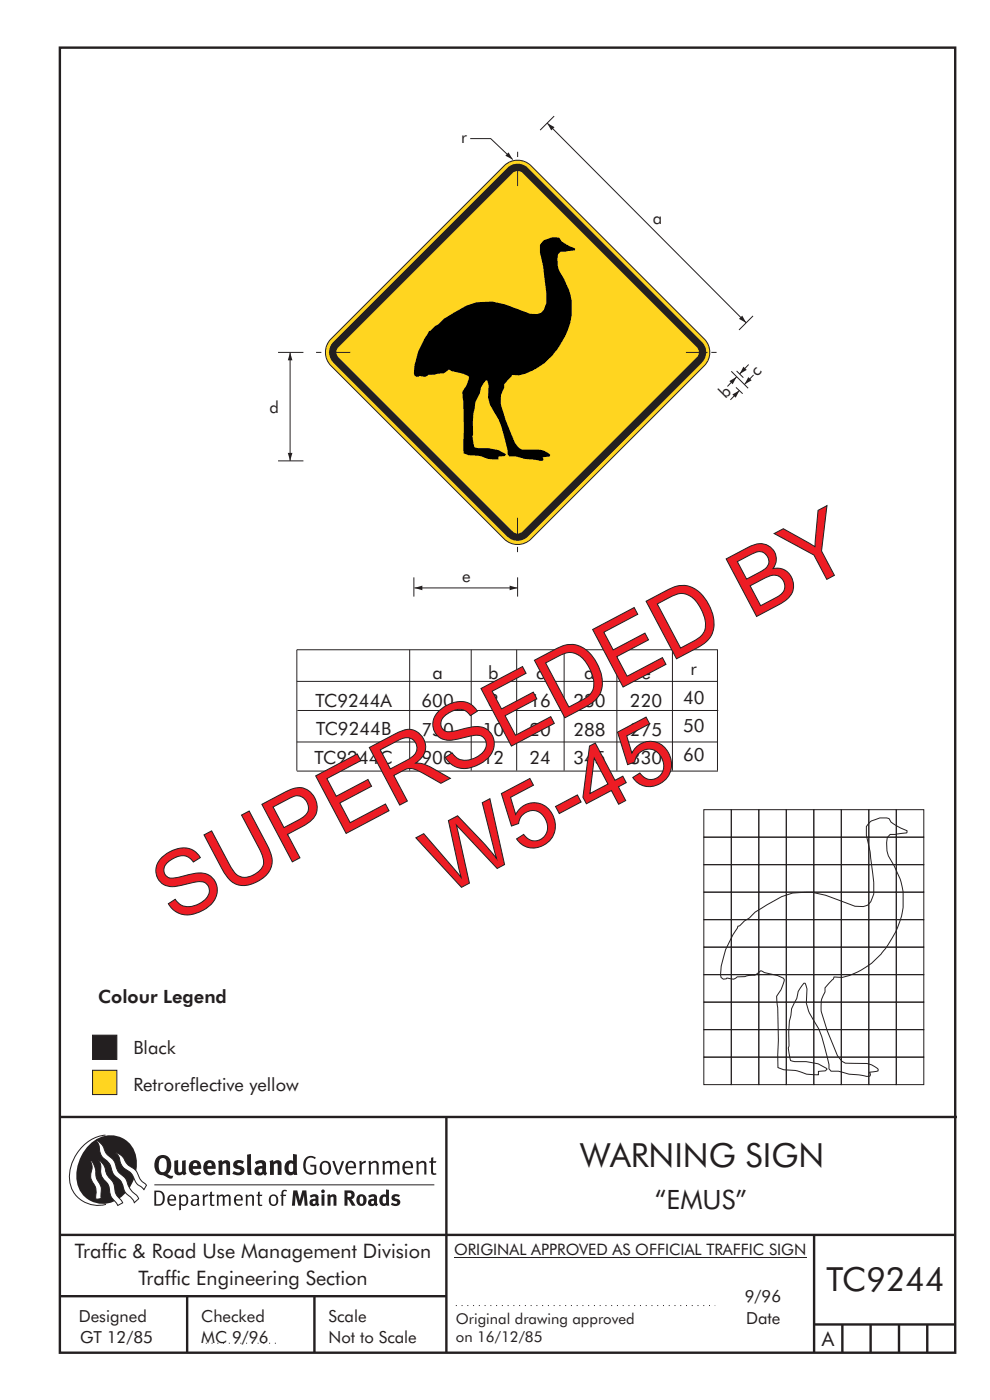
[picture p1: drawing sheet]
<svg xmlns="http://www.w3.org/2000/svg" width="210mm" height="297mm" viewBox="0 0 210 297" stroke-linecap="round" stroke-linejoin="round" font-family="sans-serif">
<g fill="none" stroke="#231f20" stroke-width=".51">
<path d="M12.7 10.1h189.9v276.9h-189.9zM12.7 237h190.3M94.7 236.9v50.1M12.7 262h190M12.7 275h82M39.7 275v12M66.7 275v12M172.7 262v25M172.7 281h30M178.7 281v6M184.7 281v6M190.7 281v6"/>
<path d="M196.7 281v6"/>
</g>
<path d="M96.7 277h55M43.7 285h15" fill="none" stroke="#231f20" stroke-width=".21" stroke-dasharray=".2 1" stroke-linecap="butt"/>
<path d="M19.6 227.1h5.2v5.1h-5.2z" fill-rule="evenodd" fill="#ffd520" stroke="#231f20" stroke-width=".21"/>
<path d="M19.6 219.6h5.2v5.2h-5.2z" fill-rule="evenodd" fill="#231f20" stroke="#231f20" stroke-width=".21"/>
<path d="M96.3 266.7h74.7" fill="none" stroke="#231f20" stroke-width=".21"/>
<path d="M107 35.2a4 4 0 0 1 5.6 0l36.8 36.7a4 4 0 0 1 0 5.7l-36.8 36.8a4 4 0 0 1-5.6 0l-36.8-36.8a4 4 0 0 1 0-5.7z" fill-rule="evenodd" fill="#ffd520" stroke="#231f20" stroke-width=".21"/>
<path d="M107.6 35.6a3.1 3.1 0 0 1 4.4 0l36.9 36.9a3.1 3.1 0 0 1 0 4.4l-36.9 36.9a3.1 3.1 0 0 1-4.4 0l-36.9-36.9a3.1 3.1 0 0 1 0-4.4z" fill-rule="evenodd" fill="#231f20"/>
<path d="M71.8 73.7l36.9-37a1.5 1.5 0 0 1 2.2 0l36.9 37a1.5 1.5 0 0 1 0 2.1l-36.9 37a1.5 1.5 0 0 1-2.2 0l-36.9-37a1.5 1.5 0 0 1 0-2.1z" fill-rule="evenodd" fill="#ffd520"/>
<path d="M87.9 124.7h21.9" fill="none" stroke="#231f20" stroke-width=".21"/>
<g fill="#231f20">
<path d="M87.9 124.7l1.7-.5v1z"/>
<path d="M108.1 124.2l1.7 .5-1.7 .5z"/>
</g>
<path d="M61.5 74.8v23" fill="none" stroke="#231f20" stroke-width=".21"/>
<g fill="#231f20">
<path d="M61.5 74.8l.5 1.6h-.9z"/>
<path d="M61.1 96.1h.9l-.5 1.7z"/>
</g>
<path d="M99.8 29.4h4.3l4.7 4.4" fill="none" stroke="#231f20" stroke-width=".21"/>
<path d="M107.9 32.3l.9 1.5-1.6-.8z" fill="#231f20"/>
<path d="M116.1 26.1l42.2 42.4" fill="none" stroke="#231f20" stroke-width=".21"/>
<g fill="#231f20">
<path d="M156.8 67.7l.7-.7 .8 1.5z"/>
<path d="M116.1 26.1l1.5 .9-.7 .7z"/>
</g>
<g fill="none" stroke="#231f20" stroke-width=".21">
<path d="M109.8 32.2v1.1M109.8 34.9v4.6M117.6 24.6l-3 3M59 74.8h5.4M67 74.8h1.2M69.8 74.8h4.5M145.5 74.8h4.6M150.9 74.8h1.1M155.1 78.8l3.6 3.6M156.3 78.7l1.4 1.4M159.7 67l-2.9 3M59 97.8h5.4"/>
<path d="M156.1 82.2l1.4 1.3M156.9 82.8l-2 2M109.8 109.9v4.5M109.8 116v1.1M87.8 122.5v4.1M109.8 122.5v4.1"/>
</g>
<path d="M155.4 83.7l1.5-.9-.8 1.6z" fill="#231f20"/>
<path d="M156.2 80l-1.9 2" fill="none" stroke="#231f20" stroke-width=".21"/>
<path d="M154.7 80.9l1.5-.9-.8 1.5z" fill="#231f20"/>
<path d="M159.9 79.6l-2 2" fill="none" stroke="#231f20" stroke-width=".21"/>
<path d="M158.7 80l.7 .7-1.5 .9z" fill="#231f20"/>
<path d="M158.8 77.3l-1.9 2.1" fill="none" stroke="#231f20" stroke-width=".21"/>
<path d="M157.7 77.8l.7 .7-1.5 .9z" fill="#231f20"/>
<path d="M91 70.2l.3-.1 .9-.8a4.9 4.9 0 0 0 1.9-1.7l2.6-1.5a11 11 0 0 1 9.4-1.8l1 .3 4 1.5a3.8 3.8 0 0 0 3.9 .1 4.8 4.8 0 0 0 .9-4l-.9-6.6a8.2 8.2 0 0 1-.5-3.6l.6-.7a3.8 3.8 0 0 1 3.6-.8 4.1 4.1 0 0 0 2.4 1.9l.9 .3-.1 .4-2.1 .3a1.25 1.25 0 0 0-1.5 1.5 6 6 0 0 0 1.4 4.3 13.1 13.1 0 0 1-1 14.2 13.2 13.2 0 0 1-8.9 6.2l-1.2-.1-.1 .4-1.5 1.6v.8l-.4 .6a5.9 5.9 0 0 0 .2 4.8l.6 1.7 1.3 3.3a3.3 3.3 0 0 0 2.3 2.7 14.1 14.1 0 0 1 4.5 .3l1.1 .6 .1 .5-1.6 .2 .2 .3a.33 .33 0 0 1-.4 .5l-4-.6a5.5 5.5 0 0 0-2.8-.4l-.4-.4v-.8l-.7-2.6a18 18 0 0 0-3-7 6.4 6.4 0 0 1-.4-3.7v-.6l-.2-.8-.2-.2a4.1 4.1 0 0 0-1.4 2.8 5.3 5.3 0 0 0-1.2 3.3 24.4 24.4 0 0 0-.2 6.9l.2 1.2h.2l2.3 .2a7.2 7.2 0 0 1 4.2 1.3l-.3 .4-1.3 .1v.6a8.8 8.8 0 0 1-3.9-.7l-.7-.1a4.7 4.7 0 0 1-2.8-.5l.1-5-.1-6-.2-1.4a2.48 2.48 0 0 1 .8-1.9l.5-1.4v-.6a6.5 6.5 0 0 0-3.1-1.1l-1.1-.4-.6 .5a1.24 1.24 0 0 1-1.3 .3l-1 .3h-1.4a1.31 1.31 0 0 1-1.8 .3h-.2a.77 .77 0 0 1-.9-.1 .77 .77 0 0 1-.2-.9 17.3 17.3 0 0 1 3.1-8.4z" fill-rule="evenodd" fill="#000"/>
<g fill="none" stroke="#231f20" stroke-width=".21">
<path d="M149.3 177.6h5.8v5.9h-5.8zM149.3 171.8h5.8v5.8h-5.8zM155.1 177.6h5.9v5.9h-5.9zM155.1 171.8h5.9v5.8h-5.9zM161 177.6h5.8v5.9h-5.8zM161 171.8h5.8v5.8h-5.8zM166.8 177.6h5.8v5.9h-5.8zM166.8 171.8h5.8v5.8h-5.8zM172.6 177.6h5.9v5.9h-5.9zM172.6 171.8h5.9v5.8h-5.9zM178.5 177.6h5.8v5.9h-5.8zM178.5 171.8h5.8v5.8h-5.8z"/>
<path d="M184.3 177.6h5.8v5.9h-5.8zM184.3 171.8h5.8v5.8h-5.8zM190.1 177.6h5.9v5.9h-5.9zM190.1 171.8h5.9v5.8h-5.9zM149.3 195.1h5.8v5.9h-5.8zM149.3 189.3h5.8v5.8h-5.8zM149.3 183.5h5.8v5.8h-5.8zM155.1 195.1h5.9v5.9h-5.9zM155.1 189.3h5.9v5.8h-5.9zM155.1 183.5h5.9v5.8h-5.9zM156.5 196.5l.4-.1a5 5 0 0 1 2.1-1.6 17.2 17.2 0 0 1 4.7-3.4 13.2 13.2 0 0 1 10.9-1.6l4.4 1.6a6.2 6.2 0 0 0 5.1 .6 5.2 5.2 0 0 0 1.2-4.3 75.8 75.8 0 0 0-1.5-10.8v-.8a1.34 1.34 0 0 1 .6-1.5 4.4 4.4 0 0 1 4.2-.9 4.8 4.8 0 0 0 2.8 2.1l1 .4-.1 .5-2.7 .3a1.28 1.28 0 0 0-1.5 1.5v.7a6.1 6.1 0 0 0 1.4 4.1 15 15 0 0 1-.3 15.8 15.3 15.3 0 0 1-10.9 8.2h-1.4l-.1 .4-1.8 1.9v.3a1.87 1.87 0 0 1-.5 1.6 7.2 7.2 0 0 0 .4 5.4l1.4 3.8a13.1 13.1 0 0 0 2.3 4.4l.7 .5h3a4.8 4.8 0 0 1 4 1.2v.4l-1.8 .3 .1 .4a.38 .38 0 0 1-.4 .5l-2.5-.4a9.7 9.7 0 0 1-3.8-.7h-.8a1.04 1.04 0 0 1-1.1-.3 1.04 1.04 0 0 1-.1-1.2l-.4-1.5a23.8 23.8 0 0 0-3.9-9.5 6.9 6.9 0 0 1-.5-4 2.54 2.54 0 0 0-.4-2.2 4.7 4.7 0 0 0-1.7 3.2 6.1 6.1 0 0 0-1.3 3.9l-.2 1-.2 2.3 .1 2.9-.2 .4 .5 2.7 1.4 .2a12.4 12.4 0 0 1 4.8 .7l1.5 .9-.3 .4-1.5 .1v.7a10.2 10.2 0 0 1-4.5-.8l-.9-.1a5.4 5.4 0 0 1-3.2-.6l.1-5.8-.1-6.9-.3-2.4a6.8 6.8 0 0 0 1.6-3.7 7.1 7.1 0 0 0-3.7-1.3l-1.2-.4-.7 .5a1.44 1.44 0 0 1-1.5 .4l-1.2 .3h-1a.98 .98 0 0 0-1.1 .4l-.3 .1-1.5-.1a.87 .87 0 0 1-1-.1 .87 .87 0 0 1-.2-1 17.6 17.6 0 0 1 3.5-9.6zM161 195.1h5.8v5.9h-5.8z"/>
<path d="M161 189.3h5.8v5.8h-5.8zM161 183.5h5.8v5.8h-5.8zM166.8 195.1h5.8v5.9h-5.8zM166.8 189.3h5.8v5.8h-5.8zM166.8 183.5h5.8v5.8h-5.8zM172.6 195.1h5.9v5.9h-5.9zM172.6 189.3h5.9v5.8h-5.9zM172.6 183.5h5.9v5.8h-5.9zM178.5 195.1h5.8v5.9h-5.8zM178.5 189.3h5.8v5.8h-5.8zM178.5 183.5h5.8v5.8h-5.8zM184.3 195.1h5.8v5.9h-5.8z"/>
<path d="M184.3 189.3h5.8v5.8h-5.8zM184.3 183.5h5.8v5.8h-5.8zM190.1 195.1h5.9v5.9h-5.9zM190.1 189.3h5.9v5.8h-5.9zM190.1 183.5h5.9v5.8h-5.9zM149.3 218.5h5.8v5.8h-5.8zM149.3 212.6h5.8v5.9h-5.8zM149.3 206.8h5.8v5.8h-5.8zM149.3 201h5.8v5.8h-5.8zM155.1 218.5h5.9v5.8h-5.9zM155.1 212.6h5.9v5.9h-5.9zM155.1 206.8h5.9v5.8h-5.9z"/>
<path d="M155.1 201h5.9v5.8h-5.9zM161 218.5h5.8v5.8h-5.8zM161 212.6h5.8v5.9h-5.8zM161 206.8h5.8v5.8h-5.8zM161 201h5.8v5.8h-5.8zM166.8 218.5h5.8v5.8h-5.8zM166.8 212.6h5.8v5.9h-5.8zM166.8 206.8h5.8v5.8h-5.8zM166.8 201h5.8v5.8h-5.8zM172.6 218.5h5.9v5.8h-5.9zM172.6 212.6h5.9v5.9h-5.9zM172.6 206.8h5.9v5.8h-5.9z"/>
<path d="M172.6 201h5.9v5.8h-5.9zM178.5 218.5h5.8v5.8h-5.8zM178.5 212.6h5.8v5.9h-5.8zM178.5 206.8h5.8v5.8h-5.8zM178.5 201h5.8v5.8h-5.8zM184.3 218.5h5.8v5.8h-5.8zM184.3 212.6h5.8v5.9h-5.8zM184.3 206.8h5.8v5.8h-5.8zM184.3 201h5.8v5.8h-5.8zM190.1 218.5h5.9v5.8h-5.9zM190.1 212.6h5.9v5.9h-5.9zM190.1 206.8h5.9v5.8h-5.9z"/>
<path d="M190.1 201h5.9v5.8h-5.9zM149.3 224.3h5.8v5.8h-5.8zM155.1 224.3h5.9v5.8h-5.9zM161 224.3h5.8v5.8h-5.8zM166.8 224.3h5.8v5.8h-5.8zM172.6 224.3h5.9v5.8h-5.9zM178.5 224.3h5.8v5.8h-5.8zM184.3 224.3h5.8v5.8h-5.8zM190.1 224.3h5.9v5.8h-5.9z"/>
</g>
<path d="M86.9 137.9v25.6M100 137.9v25.6M109.6 137.9v25.6M119.7 137.9v25.6M130.9 137.9v25.6M142.6 137.9v25.6M152.2 137.9v25.6M152.3 137.9h-89.3v25.6M63 157.4h89.3M63 144.6h89.2M63.1 150.7h89.3M63 163.6h89.3" fill="none" stroke="#231f20" stroke-width=".21"/>
<g fill="#231f20">
<path d="M64.9 245.6a1.61 1.61 0 0 1 2.1 0l-.2 .3a1.17 1.17 0 0 0-1.4-.2 1.17 1.17 0 0 0-.6 1.3 1.42 1.42 0 0 0 1.2 1.9l.7-.2v-1.2h-.8l-.1-.4h1.3v1.8a1.82 1.82 0 0 1-2.2 0 1.82 1.82 0 0 1-.6-2.1l.2-.7z" fill-rule="evenodd"/>
<path d="M68.2 246.5a1.77 1.77 0 0 0 .4 2.7 1.39 1.39 0 0 0 1.4-.5 1.39 1.39 0 0 0 .2-1.5 1.19 1.19 0 0 0-2-.7zM68.5 246.8a.83 .83 0 0 1 1 .1 .83 .83 0 0 1 .2 .9 .75 .75 0 0 1-.6 1.1 .75 .75 0 0 1-.8-.8v-1z" fill-rule="evenodd"/>
<path d="M70.5 246.4l.4-.1 .8 2.4 .8-2.3h.5l-1.1 2.8h-.4z" fill-rule="evenodd"/>
<path d="M73.6 246.7a1.74 1.74 0 0 0 .5 2.5h.9l.5-.3-.2-.3a.89 .89 0 0 1-1.1 .2 .89 .89 0 0 1-.4-1h1.7a1.15 1.15 0 0 0-.4-1.3 1.15 1.15 0 0 0-1.5 .2zM74 246.8a.67 .67 0 0 1 .8-.1 .67 .67 0 0 1 .3 .8h-1.3z" fill-rule="evenodd"/>
<path d="M76.2 246.4l.4-.1 .1 .4 .5-.4h.5l-.2 .5a.61 .61 0 0 0-.8 .6v1.8h-.4z" fill-rule="evenodd"/>
<path d="M78.1 246.4l.5-.1 .1 .4a.89 .89 0 0 1 .9-.4 .89 .89 0 0 1 .7 .7v2.2h-.4v-2.2l-.1-.2-.3-.1-.8 .4v2.1h-.4z" fill-rule="evenodd"/>
<path d="M81.1 246.4l.4-.1 .1 .4a.83 .83 0 0 1 .8-.4 .83 .83 0 0 1 .7 .5 .86 .86 0 0 1 .9-.5 .86 .86 0 0 1 .7 .7v2.2h-.4l-.1-2.3a.5 .5 0 0 0-.8 0l-.2 .2v2.1h-.5v-2.2l-.4-.3-.7 .4v2.1h-.4z" fill-rule="evenodd"/>
<path d="M85.7 246.7a1.74 1.74 0 0 0 .5 2.5h.9l.5-.3-.2-.3a.89 .89 0 0 1-1.1 .2 .89 .89 0 0 1-.4-1h1.7a1.15 1.15 0 0 0-.5-1.3 1.15 1.15 0 0 0-1.4 .2zM86 246.8a.67 .67 0 0 1 .9-.1 .67 .67 0 0 1 .3 .8h-1.3z" fill-rule="evenodd"/>
<path d="M88.3 246.4l.4-.1 .1 .4a.89 .89 0 0 1 .9-.4 .89 .89 0 0 1 .8 .7v2.2h-.5v-2.2l-.1-.2-.3-.1-.8 .4v2.1h-.4z" fill-rule="evenodd"/>
<path d="M91.5 245.6l.4-.1v.9h.7l-.2 .3h-.5v2.1l.1 .1h.5l.1 .3a.71 .71 0 0 1-1.2-.6v-1.9h-.3v-.3h.3z" fill-rule="evenodd"/>
<path d="M37 246.3l.8-.2v2a.46 .46 0 0 0 .2 .6 .46 .46 0 0 0 .6-.2v-2.2l.8-.2v2.4l.2 .5-.6 .4-.2-.3a1.03 1.03 0 0 1-1.2 .2 1.03 1.03 0 0 1-.6-1.1z" fill-rule="evenodd"/>
<path d="M40.4 246.6a1.64 1.64 0 0 0 0 2.2 1.64 1.64 0 0 0 2.3 .1l-.4-.4a.78 .78 0 0 1-.9 .3 .78 .78 0 0 1-.5-.8h1.8a1.37 1.37 0 0 0-.6-1.7 1.37 1.37 0 0 0-1.7 .3zM41.1 246.9a.48 .48 0 0 1 .6-.1 .48 .48 0 0 1 .2 .6h-1z" fill-rule="evenodd"/>
<path d="M43.5 246.6a1.65 1.65 0 0 0-.2 1.9 1.65 1.65 0 0 0 1.9 .8l.5-.4-.3-.4a.78 .78 0 0 1-.9 .3 .78 .78 0 0 1-.5-.8h1.8a1.37 1.37 0 0 0-.6-1.7 1.37 1.37 0 0 0-1.7 .3zM44.1 246.9a.48 .48 0 0 1 .6-.1 .48 .48 0 0 1 .2 .6h-.9z" fill-rule="evenodd"/>
<path d="M46.3 246.3l.7-.2 .1 .4a.95 .95 0 0 1 1-.3 .95 .95 0 0 1 .7 .8v2.3h-.8v-2.3l-.3-.2-.5 .3v2.2h-.8z" fill-rule="evenodd"/>
<path d="M49.7 246.5a1.73 1.73 0 0 1 2-.1l-.2 .5-.6-.2a.42 .42 0 0 0-.6 .3l.2 .3a1.23 1.23 0 0 1 1.4 1 1.47 1.47 0 0 1-2.3 .9l-.3-.2 .3-.6 .7 .3a.47 .47 0 0 0 .7-.3 .87 .87 0 0 0-1-.5l-.4-.2-.1-.4z" fill-rule="evenodd"/>
<path d="M54.1 246.6l.3 .5 .3-.1a.62 .62 0 0 1 .9 0l.1 .4a1.21 1.21 0 0 0-1.4 .3 1.21 1.21 0 0 0-.1 1.3 1.19 1.19 0 0 0 1.6 .1l.5 .3 .4-.5-.3-.3v-1.4a.96 .96 0 0 0-1.3-1zM55 248l.6-.1v.7a.43 .43 0 0 1-.6 .1 .43 .43 0 0 1 0-.7z" fill-rule="evenodd"/>
<path d="M57.2 246.3l.7-.2 .1 .4a.95 .95 0 0 1 1-.3 .95 .95 0 0 1 .7 .8v2.3h-.8v-2.3l-.2-.2-.6 .3v2.2h-.8z" fill-rule="evenodd"/>
<path d="M62.2 244.8v1.5a1.29 1.29 0 0 0-1.4 .2 1.29 1.29 0 0 0-.5 1.3 1.24 1.24 0 0 0 .6 1.3 1.24 1.24 0 0 0 1.4 0l.1 .2h.7l-.1-4.3zM61.5 246.9l.4-.1 .3 .2v1.5l-.3 .1a.48 .48 0 0 1-.6-.4 1.52 1.52 0 0 1 .2-1.3z" fill-rule="evenodd"/>
<path d="M52.4 245l.8-.2 .2 4.5h-.8l-.1-.2z" fill-rule="evenodd"/>
</g>
<path d="M22.4 240.8a9 9 0 0 0-7.4 10.9 6.2 6.2 0 0 0 7.5 3.8M32.7 251.4h59.4" fill="none" stroke="#231f20" stroke-width=".21"/>
<path d="M19.1 242.7a5.7 5.7 0 0 1 6.5-1.4 5.7 5.7 0 0 1 3.4 5.7 8.6 8.6 0 0 1-6.2 8.3 5.7 5.7 0 0 1-6.5-7 9.9 9.9 0 0 1 2.8-5.6z" fill-rule="evenodd" fill="#231f20"/>
<path d="M24.5 244.5a3.1 3.1 0 0 1 2.3 2.2l.7 .7a3.2 3.2 0 0 1 2 2.4l.4 .6 1.2 1.1-.6 .9-.2-.3a3.5 3.5 0 0 1-1.9-2.1 3.8 3.8 0 0 0-2.1-2.2 3.5 3.5 0 0 1-1-2.2zM20.4 241.9a3.4 3.4 0 0 1 1.9 2.5l.7 .8a3.3 3.3 0 0 1 1.7 2.6 4.4 4.4 0 0 0 1.7 2l.3 .3a6.1 6.1 0 0 0 2.5 3.7l.2 .5-.9 .9a6.1 6.1 0 0 0-1.9-2.2l-.4-.8a3.6 3.6 0 0 0-1.9-2.8l-.6-1a3.6 3.6 0 0 0-1.9-2.8 3.7 3.7 0 0 1-.8-2.4zM21 246.1a3.4 3.4 0 0 1 1.5 2.7l.6 1a3.8 3.8 0 0 1 1.4 3.1l.3 .7 1.2 1.6-1 .6-.5-.8a3.2 3.2 0 0 1-1.3-2.8 4.3 4.3 0 0 0-1.4-2.2 4.7 4.7 0 0 1-.5-2.9zM19.2 246.1a5.1 5.1 0 0 1 1.2 3.7l.3 .7a3.1 3.1 0 0 1 .7 3l.1 .8-1.1 .2-.1-.8a3.5 3.5 0 0 0-.9-3.3 3.6 3.6 0 0 1 .1-2.5z" fill-rule="evenodd" fill="#fff" stroke="#231f20" stroke-width=".21"/>
<g fill="#231f20">
<path d="M33.4 245.5a2.51 2.51 0 0 0 .4 3.7l.8 .1a2.78 2.78 0 0 0 2 .7l.2-.6h-.6l-.7-.3a2.56 2.56 0 0 0 0-3.8 1.83 1.83 0 0 0-2.1 .2zM34 245.9a.87 .87 0 0 1 1 0 .87 .87 0 0 1 .4 .9v.4a1.17 1.17 0 0 1-.9 1.5l-.3-.1a2.38 2.38 0 0 1-.2-2.7z" fill-rule="evenodd"/>
<path d="M33.1 252.9v2.6a1.12 1.12 0 0 0 1.2-.3 1.12 1.12 0 0 0 .2-1.2l-.1-.5-.3-.4zM32.7 252.6h1.1a1.67 1.67 0 0 1 1.2 1.6 1.67 1.67 0 0 1-1.3 1.6h-1zM36.1 253.9l-.2 .5h1.1a.55 .55 0 0 0-.3-.6 .55 .55 0 0 0-.6 .1zM35.8 253.7a.95 .95 0 0 1 1.2-.1 .95 .95 0 0 1 .4 1.1h-1.5a.72 .72 0 0 0 .4 .8 .72 .72 0 0 0 .9-.2l.1 .3a1.15 1.15 0 0 1-1.5 0 1.15 1.15 0 0 1-.2-1.5zM38.4 254.1v1.2a.7 .7 0 0 0 .9 .1 .7 .7 0 0 0 .2-.9 .61 .61 0 0 0-.4-.7 .61 .61 0 0 0-.7 .3zM38 253.5l.3-.1 .1 .4a.95 .95 0 0 1 1.2-.2 .95 .95 0 0 1 .3 1.2 .92 .92 0 0 1-.5 .9 .92 .92 0 0 1-1-.1v1.1l-.4 .1zM40.9 254.8a.5 .5 0 0 0 .2 .8 .5 .5 0 0 0 .7-.4v-.6zM40.5 253.7a1 1 0 0 1 1.7 .3v1.4l.2 .2-.2 .3-.3-.3a.78 .78 0 0 1-1.4-.1 .78 .78 0 0 1 .8-1.1h.5a.58 .58 0 0 0-.3-.7 .58 .58 0 0 0-.7 .2zM43 253.5l.3-.1 .1 .4 .3-.3 .5-.1-.2 .4a.52 .52 0 0 0-.6 .5v1.5h-.4zM44.6 252.9l.4-.1-.1 .7h.6l-.1 .3h-.5v1.5a.35 .35 0 0 0 .6 .3v.2a.57 .57 0 0 1-.6 .1 .57 .57 0 0 1-.3-.5v-1.6h-.3v-.3h.3zM45.9 253.5l.4-.1 .1 .4 .2-.2a.64 .64 0 0 1 1 .2 .7 .7 0 0 1 .8-.4 .7 .7 0 0 1 .5 .6v1.8h-.3v-1.7l-.3-.4-.7 .4v1.7h-.3v-1.6a.38 .38 0 0 0-.3-.5 .38 .38 0 0 0-.5 .2l-.1 .2v1.7h-.4zM50.2 253.9l-.2 .5h1.1a.55 .55 0 0 0-.2-.6 .55 .55 0 0 0-.7 .1zM49.9 253.7a.95 .95 0 0 1 1.2-.1 .95 .95 0 0 1 .4 1.1h-1.5a.72 .72 0 0 0 .4 .8 .72 .72 0 0 0 .9-.2l.1 .3a1.15 1.15 0 0 1-1.5 0 1.15 1.15 0 0 1-.2-1.5zM52.1 253.5l.3-.1 .1 .4a.72 .72 0 0 1 .8-.4 .72 .72 0 0 1 .6 .6v1.8h-.4v-1.6a.45 .45 0 0 0-.3-.5 .45 .45 0 0 0-.5 .2l-.2 .2v1.7h-.3zM54.7 252.9l.4-.1v.7h.6l-.1 .3h-.5v1.5a.35 .35 0 0 0 .5 .3v.2a.57 .57 0 0 1-.6 .1 .57 .57 0 0 1-.3-.5v-1.6h-.3v-.3h.3zM57.6 253.9l-.2 .7a.65 .65 0 0 0 .3 .8 .65 .65 0 0 0 .8-.2l.1-.1a.93 .93 0 0 0-.7-1.4zM57.3 253.7a1.12 1.12 0 0 1 1.4 0 1.12 1.12 0 0 1 .3 1.5 1.01 1.01 0 0 1-1.3 .6 1.01 1.01 0 0 1-.7-1.2zM59.9 252.6l.5-.2 .5 .2-.1 .2-.4-.1-.3 .2v.6h.6l-.1 .3h-.5v2h-.4v-2h-.2v-.3h.2zM62.2 252.6l-.3 3.2h.7l.1-2.3 .6 2.3h.6l.6-2.3 .1 2.3h.7l-.3-3.2h-.9l-.5 2.1-.5-2.1zM65.7 253.7l.3 .4a.51 .51 0 0 1 .5-.3 .51 .51 0 0 1 .4 .4v.1a.88 .88 0 0 0-1.1 .4 .88 .88 0 0 0 .2 1.1 .9 .9 0 0 0 1.1-.2l.3 .3 .4-.4-.2-.2v-1.1a.87 .87 0 0 0-.5-.8 .87 .87 0 0 0-1 .1zM66.4 254.8h.5v.5l-.1 .1h-.3l-.2-.1zM68.2 253.5v2.3h.6v-2.4zM68.1 252.8a.4 .4 0 0 0 .8 0 .4 .4 0 0 0-.8 0zM69.4 253.5l.1 2.3h.6v-1.7a.33 .33 0 0 1 .4-.2 .33 .33 0 0 1 .3 .4v1.5h.6v-1.7a.75 .75 0 0 0-.6-.7 .75 .75 0 0 0-.8 .3v-.3zM73.1 252.6v3.2h.6v-1.3l.3 .2 .7 1.1h.7l-.9-1.4a.94 .94 0 0 0 .7-1 .94 .94 0 0 0-.9-.8zM73.7 253.1a.51 .51 0 0 1 .8 .1 .51 .51 0 0 1-.2 .7l-.6 .1zM75.9 253.7a1.19 1.19 0 0 0-.1 1.7 1.19 1.19 0 0 0 1.8 0 1.19 1.19 0 0 0-.1-1.6 1.19 1.19 0 0 0-1.6-.1zM76.5 253.9l.2-.1a.99 .99 0 0 1 0 1.6 1.06 1.06 0 0 1-.2-1.5zM78.1 253.7l.3 .4a.51 .51 0 0 1 .5-.3 .51 .51 0 0 1 .5 .4v.1a.88 .88 0 0 0-1.2 .4 .88 .88 0 0 0 .2 1.1 .9 .9 0 0 0 1.1-.2l.3 .3 .4-.4-.2-.2v-1.1a.87 .87 0 0 0-.5-.8 .87 .87 0 0 0-1 .1zM78.9 254.8h.4v.5l-.1 .1h-.3l-.1-.1zM81.9 252.3v1.2a1.2 1.2 0 0 0-1.4 .6 1.2 1.2 0 0 0 .2 1.4l.5 .3 .8-.1v.1h.6l-.1-3.4zM81.4 253.9l.5 .1-.1 1.2a.46 .46 0 0 1-.5 0 .46 .46 0 0 1-.1-.5zM83.3 253.6a.79 .79 0 0 0-.1 .9 .79 .79 0 0 0 .9 .4 .33 .33 0 0 1 0 .5 .33 .33 0 0 1-.5 0l-.4-.3-.3 .5a1.15 1.15 0 0 0 1.2 .3 1.15 1.15 0 0 0 .8-1 1.49 1.49 0 0 0-1.2-.8 .4 .4 0 0 1 .3-.3 .4 .4 0 0 1 .4 .1l.2 .1 .2-.4a1.47 1.47 0 0 0-1.5 0z" fill-rule="evenodd"/>
</g>
<g font-size="19.3" fill="#ed1c24">
<text x="94.5" y="190.1" transform="rotate(-28 94.5 190.1)">W5-45</text>
<text x="37" y="196.1" transform="rotate(-28 37 196.1)">SUPERSEDED BY</text>
</g>
<g font-size="7.1" fill="#231f20">
<text x="123.1" y="247.6">WARNING SIGN</text>
<text x="175.3" y="274">TC9244</text>
</g>
<text font-size="5.6" fill="#231f20" x="138.9" y="256.5">“EMUS”</text>
<g font-size="4.2" fill="#231f20">
<text x="15.9" y="267">Traffic &amp; Road Use Management Division</text>
<text x="29.4" y="272.6">Traffic Engineering Section</text>
<text x="174.3" y="285.6">A</text>
</g>
<g font-size="3.9" fill="#231f20">
<text x="91.8" y="144">a</text>
<text x="103.6" y="144">b</text>
<text x="113.7" y="144">c</text>
<text x="123.9" y="144">d</text>
<text x="136.1" y="144">e</text>
<text x="146.5" y="143.2">r</text>
<text x="66.9" y="150">TC9244A</text>
<text x="144.9" y="149.3">40</text>
<text x="89.4" y="150">600</text>
<text x="103.5" y="150">8</text>
<text x="112.3" y="150">16</text>
<text x="121.6" y="150">230</text>
<text x="133.6" y="150">220</text>
<text x="144.9" y="155.3">50</text>
<text x="67.1" y="156">TC9244B</text>
<text x="89.4" y="156.1">750</text>
<text x="102.4" y="156.1">10</text>
<text x="112.3" y="156.1">20</text>
<text x="121.6" y="156.1">288</text>
<text x="133.6" y="156.1">275</text>
<text x="144.9" y="161.4">60</text>
<text x="66.7" y="162.1">TC9244C</text>
<text x="89.4" y="162.1">900</text>
<text x="102.4" y="162.1">12</text>
<text x="112.3" y="162.1">24</text>
<text x="121.6" y="162.1">345</text>
<text x="133.6" y="162.1">330</text>
<text x="20.8" y="212.8">Colour Legend</text>
<text x="28.3" y="223.7">Black</text>
<text x="28.3" y="231.4">Retroreflective yellow</text>
</g>
<text font-size="3.6" fill="#231f20" x="97.8" y="30.4">r</text>
<g font-size="3.5" fill="#231f20">
<text x="138.5" y="47.4">a</text>
<text x="160.7" y="80.1" transform="rotate(-50 160.7 80.1)">c</text>
<text x="57.2" y="87.6">d</text>
<text x="153.9" y="84.6" transform="rotate(-45 153.9 84.6)">b</text>
<text x="98" y="123.4">e</text>
<text x="16.7" y="280.4">Designed</text>
<text x="42.7" y="280.4">Checked</text>
<text x="69.7" y="280.4">Scale</text>
<text x="158" y="276.3">9/96</text>
<text x="158.3" y="281">Date</text>
<text x="17" y="284.8">GT 12/85</text>
<text x="42.7" y="284.8">MC 9/96</text>
<text x="69.7" y="285">Not to Scale</text>
</g>
<text font-size="3.4" fill="#231f20" x="96.3" y="266.3">ORIGINAL APPROVED AS OFFICIAL TRAFFIC SIGN</text>
<g font-size="3.2" fill="#231f20">
<text x="96.7" y="281">Original drawing approved</text>
<text x="96.7" y="284.8">on 16/12/85</text>
</g>
</svg>
